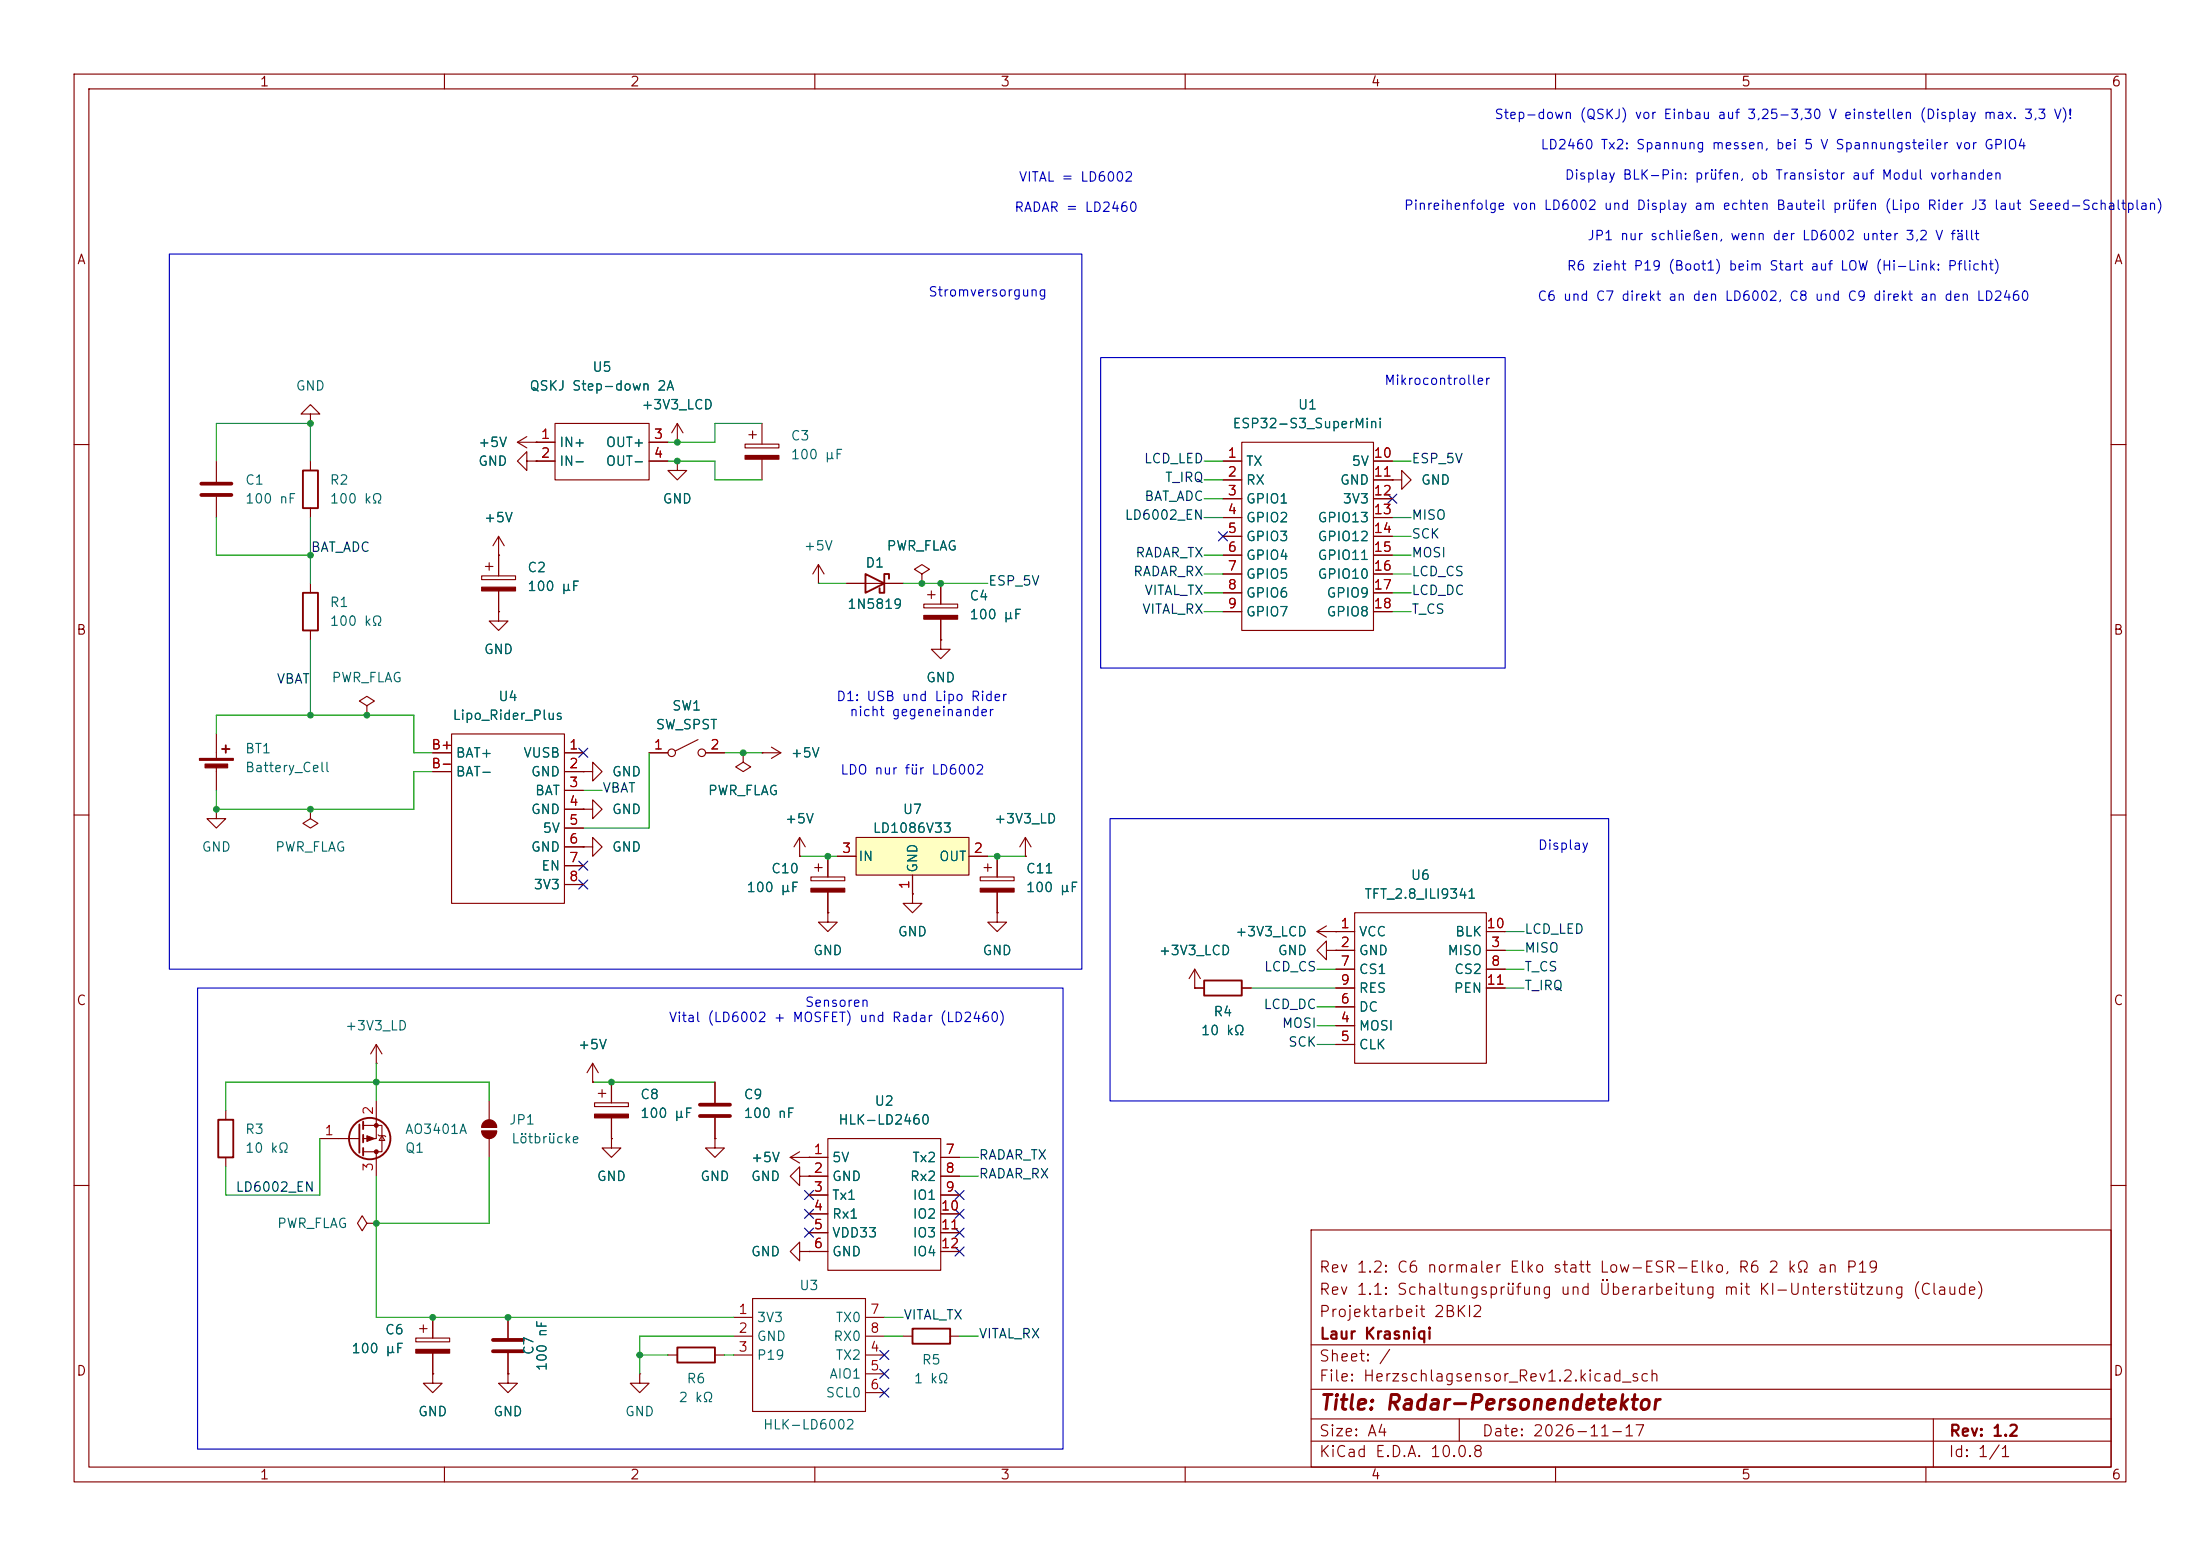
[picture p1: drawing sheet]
<svg xmlns="http://www.w3.org/2000/svg" width="297mm" height="210mm" viewBox="0 0 297 210" stroke-linecap="round" stroke-linejoin="round" font-family="sans-serif">
<g fill="none" stroke="#840000" stroke-width=".15">
<path d="M10 10h277v190h-277zM12 12h273v186h-273zM60 10v2M110 10v2M160 10v2M210 10v2M260 10v2M69.8 59.7l1.3 .8M69.8 59.7h5.1M71.1 58.9l-1.3 .8M72.4 59.7h.1M74.9 57.2h12.7v7.6h-12.7z"/>
<path d="M87.6 59.7h2.6M91.4 59.7h.1M91.4 57.2l-.7 1.2M91.4 57.2l.8 1.2M91.4 57.2v2.5M100.6 59.9h4.6v.6h-4.6zM101.1 58.7h1M101.6 58.2v1M102.9 57.2v2.7M167.6 59.7h17.8v25.4h-17.8zM10 60h2M29.2 62.2v2.8"/>
<path d="M29.2 67.1v2.8M41.9 62.2v1.3M41.9 68.6v1.3M41.9 78.7v1.3M65 77.7h4.6v.5h-4.6zM65.5 76.5h1M66 75.9v1.1M67.3 74.9h.1M67.3 72.4v5.3M67.3 79.8v2.8M67.3 72.4l-.8 1.3M67.3 72.4l.8 1.3"/>
<path d="M71.1 62.2v-1.2l-1.3 1.2 1.3 1.3v-1.3h1.3M72.4 62.2h.1M72.4 62.2h2.5M87.6 62.2h2.6M102.9 62v2.8M125.7 79.8v1M127 78.7v2.8M165.1 62.2h2.5M165.1 64.8h2.5M165.1 67.3h2.5M165.1 69.9h2.5M165.1 72.4h2.5"/>
<path d="M165.1 74.9h2.5M165.1 77.5h2.5M185.4 62.2h2.6M185.4 64.8h2.6M185.4 67.3h2.6M185.4 69.9h2.6M185.4 72.4h2.6M185.4 74.9h2.6M185.4 77.5h2.6M285 60h2M29.2 99.1v3.3M41.9 85.1v1.3"/>
<path d="M49.5 95.3l1-.7-1-.6-1 .6 1 .7v1.2M49.5 96.5h.1M61 99.1h15.2v22.8h-15.2zM67.3 82.6v1.2h1.3l-1.3 1.3-1.3-1.3h1.3M67.3 82.6h.1M94.2 99.8l-3 1.5M124.7 81.5h4.6v.5h-4.6zM125.2 80.3h1M127 86.4v1.2h1.3l-1.3 1.3-1.3-1.3h1.3M127 86.4h.1M127 83.6v2.8M165.1 80h2.5"/>
<path d="M165.1 82.6h2.5M185.4 80h2.6M185.4 82.6h2.6M10 110h2M29.2 109.2v1.3h1.3l-1.3 1.3-1.3-1.3h1.3M29.2 109.2h.1M29.2 103.4v3.3M41.9 109.2v1.3l1 .6-1 .7-1-.7 1-.6M41.9 109.2h.1M58.4 101.6h2.6M58.4 104.1h2.6M76.2 101.6h2.5"/>
<path d="M76.2 104.1h2.5M76.2 106.7h2.5M76.2 109.2h2.5M76.2 111.8h2.5M76.2 114.3h2.5M76.2 116.8h2.5M76.2 119.4h2.5M78.7 109.2h1.3v-1.2l1.3 1.2-1.3 1.3v-1.3M78.7 109.2h.1M87.6 101.6h2.6M95.2 101.6h2.6M132.3 118.4h4.6v.5h-4.6z"/>
<path d="M132.8 117.1h1.1M133.3 116.6v1M134.6 115.6v2.8M138.4 115.6h.1M138.4 113l-.7 1.3M138.4 113l.8 1.3M138.4 113v2.6M285 110h2M134.6 120.4v2.8M161.3 133.4h1.3M167.6 133.4h1.3M177.8 125.7l1.3 .8"/>
<path d="M177.8 125.7h5.1M179.1 128.3v-1.3l-1.3 1.3 1.3 1.2v-1.2h1.2M179.1 125l-1.3 .7M180.3 125.7h.1M180.3 128.3h.1M180.3 128.3h2.6M180.3 138.4h2.6M180.3 135.9h2.6M180.3 130.8h2.6M180.3 133.4h2.6M182.9 123.2h17.8v20.3h-17.8zM200.7 125.7h2.5"/>
<path d="M200.7 128.3h2.5M200.7 130.8h2.5M200.7 133.4h2.5M30.5 149.9v1.2M30.5 156.2v1.3M43.2 153.7h5.3M49 151.9h2.6v3.5h-2.6M50.8 143.5h.1M50.8 148.6v5.1h-1.8M50.8 141l-.8 1.2M50.8 141l.8 1.2M50.8 141v2.5"/>
<path d="M50.8 155.4v3.4M51.1 153.2l.1 .1h.7l.2 .1M51.6 153.3l.3 .6h-.7zM66 148.6v2.5M66 153.7v2.5M80 146.1h.1M80 143.5l-.8 1.3M80 143.5l.8 1.3M80 143.5v2.6M80.3 148.8h4.5v.6h-4.5zM80.8 147.6h1M81.3 147.1v1"/>
<path d="M82.5 153.7v1.2h1.3l-1.3 1.3-1.2-1.3h1.2M82.5 153.7h.1M82.5 146.1v2.7M82.5 150.9v2.8M96.5 153.7v1.2h1.3l-1.3 1.3-1.3-1.3h1.3M96.5 153.7h.1M96.5 146.1v2.7M96.5 150.9v2.8M106.7 156.2h5.1M106.7 156.2l1.2 .8M107.9 158.8v-1.3l-1.2 1.3 1.2 1.2v-1.2h1.3M107.9 155.4l-1.2 .8"/>
<path d="M109.2 156.2h.1M109.2 158.8h.1M109.2 158.8h2.6M111.8 153.7h15.2v17.8h-15.2zM127 156.2h2.5M127 158.8h2.5M180.3 141h2.6M10 160h2M49.5 165.1l-.6-1-.6 1 .6 1 .6-1h1.3M50.8 165.1h.1M56.6 179.3h1.1M57.1 178.8v1"/>
<path d="M58.4 177.8v2.8M68.6 177.8v2.8M99.1 177.8h2.5M101.6 175.3h15.2v15.2h-15.2zM107.9 168.9v-1.3l-1.2 1.3 1.2 1.3v-1.3h1.3M109.2 168.9h.1M109.2 161.3h2.6M109.2 163.8h2.6M109.2 166.4h2.6M109.2 168.9h2.6M116.8 177.8h2.6M127 161.3h2.5"/>
<path d="M127 163.8h2.5M127 166.4h2.5M127 168.9h2.5M177 166h108v32h-108zM285 160h2M56.1 180.6h4.6v.5h-4.6zM58.4 185.4v1.3h1.3l-1.3 1.3-1.3-1.3h1.3M58.4 185.4h.1M58.4 182.6v2.8M60 198v2M68.6 185.4v1.3h1.2l-1.2 1.3-1.3-1.3h1.3M68.6 185.4h.1"/>
<path d="M68.6 182.6v2.8M86.4 185.4v1.3h1.2l-1.2 1.3-1.3-1.3h1.3M86.4 185.4h.1M90.2 182.9h1.2M96.5 182.9h1.3M99.1 182.9h2.5M99.1 180.3h2.5M110 198v2M116.8 182.9h2.6M116.8 180.3h2.6M116.8 185.4h2.6M116.8 188h2.6"/>
<path d="M121.9 180.3h1.3M128.3 180.3h1.2M160 198v2M177 194.5h108M177 191.5h108M177 187.5h108M177 181.5h108M197 191.5v3M210 198v2M260 198v2M261 191.5v6.5"/>
<circle cx="90.7" cy="101.6" r=".51"/>
<circle cx="94.7" cy="101.6" r=".51"/>
</g>
<g fill="none" stroke="#840000" stroke-width=".25">
<path d="M40.9 63.5h2v5.1h-2zM40.9 80h2v5.1h-2zM30 101.1h1M30.5 100.6v1M162.6 132.3h5v2.1h-5zM29.5 151.1h2v5.1h-2zM48.5 151.8v3.8M49 151.4v1M49 153.2v1M49 154.9v1.1M123.2 179.3h5.1v2.1h-5.1zM91.4 181.9h5.1v2h-5.1z"/>
<circle cx="49.9" cy="153.7" r="2.79"/>
</g>
<g fill="#840000" stroke="#840000" stroke-width=".15">
<path d="M65 152.7h2.1z"/>
<path d="M65 152.7h2.1a1.02 1.02 0 0 1-1.1 1 1.02 1.02 0 0 1-1-1z"/>
<path d="M65 152.1h2.1z"/>
<path d="M65.3 151.4a1.02 1.02 0 0 1 1.1-.2 1.02 1.02 0 0 1 .7 .9h-2.1l.1-.3z"/>
<path d="M56.1 182.1h4.6v.5h-4.6z"/>
<path d="M49.5 153.3l1 .4-1 .4z"/>
<path d="M100.6 61.5h4.6v.5h-4.6z"/>
<path d="M80.3 150.4h4.5v.5h-4.5z"/>
<path d="M65 79.2h4.6v.6h-4.6z"/>
<path d="M26.9 102.4h4.6v.2h-4.6z"/>
<path d="M27.7 103.1h3v.5h-3z"/>
<path d="M124.7 83.1h4.6v.5h-4.6z"/>
<path d="M132.3 119.9h4.6v.5h-4.6z"/>
<circle cx="50.8" cy="155.4" r=".25"/>
<circle cx="50.8" cy="151.9" r=".25"/>
</g>
<path d="M27.2 65.3h4M27.2 66.8h4M94.5 149.1h4.1M94.5 150.6h4.1M66.5 180.8h4.1M66.5 182.4h4.1" fill="none" stroke="#840000" stroke-width=".51"/>
<path d="M115.6 113h15.2v5.1h-15.2z" fill="#ffffc2"/>
<g fill="none" stroke="#840000" stroke-width=".15">
<path d="M41.9 55.9h1.3l-1.3-1.3-1.3 1.3h1.3v1.3M41.9 57.2h.1M72.4 59.7h.1M72.4 59.7h2.5M87.6 59.7h2.6M91.4 59.7h.1M67.3 74.9h.1M67.3 74.9v2.8M67.3 79.8v2.8M72.4 62.2h.1M72.4 62.2h2.5M87.6 62.2h2.6"/>
<path d="M91.4 62.2v1.3h1.3l-1.3 1.3-1.2-1.3h1.2M91.4 62.2h.1M110.5 78.7h.1M110.5 76.2v2.5M110.5 76.2l-.8 1.3M110.5 76.2l.8 1.3M114.3 78.7h7.6M124.5 77.5l1-.7-1-.6-1.1 .6 1.1 .7v1.2M124.5 78.7h.1M127 78.7v2.8M165.1 62.2h2.5M165.1 64.8h2.5"/>
<path d="M165.1 67.3h2.5M165.1 69.9h2.5M165.1 72.4h2.5M165.1 74.9h2.5M165.1 77.5h2.5M185.4 62.2h2.6M185.4 64.8h2.6M185.4 67.3h2.6M185.4 69.9h2.6M185.4 72.4h2.6M185.4 74.9h2.6M185.4 77.5h2.6"/>
<path d="M188 64.8h1.2v-1.3l1.3 1.3-1.3 1.2v-1.2M188 64.8h.1M67.3 82.6h.1M127 86.4h.1M127 83.6v2.8M165.1 80h2.5M165.1 82.6h2.5M185.4 80h2.6M185.4 82.6h2.6M58.4 101.6h2.6M58.4 104.1h2.6M76.2 101.6h2.5"/>
<path d="M76.2 104.1h2.5M76.2 106.7h2.5M76.2 109.2h2.5M76.2 111.8h2.5M76.2 114.3h2.5M76.2 116.8h2.5M76.2 119.4h2.5M78.7 104.1h1.3v-1.2l1.3 1.2-1.3 1.3v-1.3M78.7 104.1h.1M78.7 114.3h1.3v-1.3l1.3 1.3-1.3 1.3v-1.3M78.7 114.3h.1M78.7 109.2h.1"/>
<path d="M87.6 101.6h2.6M95.2 101.6h2.6M100.3 101.6v1.3l1 .6-1 .6-1-.6 1-.6M100.3 101.6h.1M102.9 101.6h.1M102.9 101.6h2.5M104.1 100.8l1.3 .8M105.4 101.6l-1.3 .8M107.9 115.6h.1M107.9 113l-.7 1.3M107.9 113l.8 1.3M107.9 113v2.6"/>
<path d="M109.5 118.4h4.5v.5h-4.5zM110 117.1h1M110.5 116.6v1M111.8 115.6v2.8M113 115.6h2.6M115.6 113h15.2v5.1h-15.2zM123.2 118.1v2.6M130.8 115.6h2.5M134.6 115.6v2.8M138.4 115.6h.1M111.8 123.2v1.3h1.2l-1.2 1.2-1.3-1.2h1.3M111.8 123.2h.1"/>
<path d="M111.8 120.4v2.8M123.2 120.7v1.2h1.3l-1.3 1.3-1.3-1.3h1.3M123.2 120.7h.1M134.6 123.2v1.3h1.3l-1.3 1.2-1.3-1.2h1.3M134.6 123.2h.1M134.6 120.4v2.8M161.3 133.4h.1M161.3 130.8l-.8 1.3M161.3 130.8l.8 1.3M161.3 130.8v2.6M161.3 133.4h1.3M167.6 133.4h1.3"/>
<path d="M180.3 125.7h.1M180.3 128.3h.1M180.3 125.7h2.6M180.3 128.3h2.6M180.3 138.4h2.6M180.3 135.9h2.6M180.3 130.8h2.6M180.3 133.4h2.6M200.7 125.7h2.5M200.7 128.3h2.5M200.7 130.8h2.5M200.7 133.4h2.5"/>
<path d="M80 146.1h.1M82.5 153.7h.1M82.5 146.1v2.7M82.5 150.9v2.8M96.5 153.7h.1M96.5 146.1v2.7M96.5 150.9v2.8M109.2 156.2h.1M109.2 158.8h.1M109.2 156.2h2.6M109.2 158.8h2.6M127 156.2h2.5"/>
<path d="M127 158.8h2.5M180.3 141h2.6M58.4 177.8v2.8M68.6 177.8v2.8M109.2 168.9h.1M109.2 161.3h2.6M109.2 163.8h2.6M109.2 166.4h2.6M109.2 168.9h2.6M127 161.3h2.5M127 163.8h2.5M127 166.4h2.5"/>
<path d="M127 168.9h2.5M58.4 185.4h.1M58.4 182.6v2.8M68.6 185.4h.1M68.6 182.6v2.8"/>
</g>
<path d="M109.5 119.9h4.5v.5h-4.5z" fill="#840000" stroke="#840000" stroke-width=".15"/>
<path d="M116.8 77.5l2.6 1.2-2.6 1.3zM120 78.1v-.6h-.6v2.5h-.7v-.6" fill="none" stroke="#840000" stroke-width=".25"/>
<g fill="none" stroke="#009600" stroke-width=".15">
<path d="M102.9 57.2h-6.4v2.5h-6.3M29.2 62.2v-5h12.7v5M29.2 69.9v5h12.7M41.9 69.9v8.8M90.2 62.2h6.3v2.6h6.4M110.5 78.7h3.8M121.9 78.7h11.4M162.6 74.9h2.5M162.6 62.2h2.5M162.6 64.8h2.5M162.6 69.9h2.5M162.6 77.5h2.5"/>
<path d="M162.6 67.3h2.5M188 74.9h2.5M188 62.2h2.5M188 69.9h2.5M188 77.5h2.5M188 72.4h2.5M29.2 99.1v-2.6h26.7v5.1h2.5M41.9 86.4v10.1M162.6 82.6h2.5M162.6 80h2.5M188 82.6h2.5M188 80h2.5"/>
<path d="M58.4 104.1h-2.5v5.1h-26.7v-2.5M78.7 106.7h2.6M87.6 101.6v10.2h-8.9M97.8 101.6h5.1M107.9 115.6h5.1M133.3 115.6h5.1M168.9 133.4h11.4M177.8 135.9h2.5M177.8 130.8h2.5M177.8 138.4h2.5M203.2 130.8h2.5M203.2 133.4h2.5"/>
<path d="M203.2 125.7h2.5M203.2 128.3h2.5M43.2 153.7v7.6h-12.7v-3.8M50.8 158.8v19h48.3M50.8 143.5v5.1M66 148.6v-2.5h-35.5v3.8M66 156.2v8.9h-15.2M80 146.1h16.5M129.5 158.8h2.6M129.5 156.2h2.6M177.8 141h2.5M119.4 177.8h2.5"/>
<path d="M86.4 182.9h3.8M97.8 182.9h1.3M99.1 180.3h-12.7v5.1M119.4 180.3h2.5M129.5 180.3h2.6"/>
</g>
<g fill="none" stroke="#000084" stroke-width=".15">
<path d="M164.5 71.8l1.2 1.2M165.7 71.8l-1.2 1.2M187.4 66.7l1.2 1.2M188.6 66.7l-1.2 1.2M78.1 101l1.2 1.2M78.1 118.8l1.2 1.2M78.1 116.2l1.2 1.2M79.3 101l-1.2 1.2M79.3 118.8l-1.2 1.2M79.3 116.2l-1.2 1.2M108.6 163.2l1.2 1.2M108.6 160.7l1.2 1.2"/>
<path d="M108.6 165.8l1.2 1.2M109.8 163.2l-1.2 1.2M109.8 160.7l-1.2 1.2M109.8 165.8l-1.2 1.2M128.9 165.8l1.2 1.2M128.9 168.3l1.2 1.2M128.9 163.2l1.2 1.2M128.9 160.7l1.2 1.2M130.1 165.8l-1.2 1.2M130.1 168.3l-1.2 1.2M130.1 163.2l-1.2 1.2M130.1 160.7l-1.2 1.2"/>
<path d="M118.8 184.8l1.2 1.2M118.8 182.3l1.2 1.2M118.8 187.4l1.2 1.2M120 184.8l-1.2 1.2M120 182.3l-1.2 1.2M120 187.4l-1.2 1.2"/>
</g>
<path d="M22.9 34.3h123.1v96.5h-123.1zM148.6 48.3h54.6v41.9h-54.6zM149.9 110.5h67.3v38.1h-67.3zM26.7 133.4h116.8v62.2h-116.8z" fill="none" stroke="#0000c2" stroke-width=".15"/>
<g fill="#009600">
<circle cx="91.4" cy="59.7" r=".46"/>
<circle cx="100.3" cy="101.6" r=".46"/>
<circle cx="91.4" cy="62.2" r=".46"/>
<circle cx="41.9" cy="57.2" r=".46"/>
<circle cx="29.2" cy="109.2" r=".46"/>
<circle cx="49.5" cy="96.5" r=".46"/>
<circle cx="41.9" cy="109.2" r=".46"/>
<circle cx="41.9" cy="74.9" r=".46"/>
<circle cx="41.9" cy="96.5" r=".46"/>
<circle cx="50.8" cy="146.1" r=".46"/>
<circle cx="58.4" cy="177.8" r=".46"/>
<circle cx="50.8" cy="165.1" r=".46"/>
<circle cx="68.6" cy="177.8" r=".46"/>
<circle cx="82.5" cy="146.1" r=".46"/>
<circle cx="111.8" cy="115.6" r=".46"/>
<circle cx="134.6" cy="115.6" r=".46"/>
<circle cx="86.4" cy="182.9" r=".46"/>
<circle cx="124.5" cy="78.7" r=".46"/>
<circle cx="127" cy="78.7" r=".46"/>
</g>
<text font-size="2" fill="#840000" x="178" y="190.8">Title: Radar-Personendetektor</text>
<g font-size="1.5" fill="#840000">
<text x="178" y="172.1">Rev 1.2: C6 normaler Elko statt Low-ESR-Elko, R6 2 kΩ an P19</text>
<text x="178" y="178.1">Projektarbeit 2BKI2</text>
<text x="178" y="175.1">Rev 1.1: Schaltungsprüfung und Überarbeitung mit KI-Unterstützung (Claude)</text>
<text x="178" y="184.1">Sheet: /</text>
<text x="178" y="181.1">Laur Krasniqi</text>
<text x="178" y="186.8">File: Herzschlagsensor_Rev1.2.kicad_sch</text>
<text x="178" y="197">KiCad E.D.A. 10.0.8</text>
<text x="178" y="194.2">Size: A4</text>
<text x="200" y="194.2">Date: 2026-11-17</text>
<text x="263" y="197">Id: 1/1</text>
<text x="263" y="194.2">Rev: 1.2</text>
</g>
<g font-size="1.3" fill="#840000">
<text x="35" y="12">1</text>
<text x="85" y="12">2</text>
<text x="135" y="12">3</text>
<text x="185" y="12">4</text>
<text x="235" y="12">5</text>
<text x="285" y="12">6</text>
<text x="10.3" y="36">A</text>
<text x="285.3" y="36">A</text>
<text x="10.2" y="86">B</text>
<text x="285.2" y="86">B</text>
<text x="10.2" y="136">C</text>
<text x="285.2" y="136">C</text>
<text x="10.2" y="186">D</text>
<text x="285.2" y="186">D</text>
<text x="35" y="200">1</text>
<text x="85" y="200">2</text>
<text x="135" y="200">3</text>
<text x="185" y="200">4</text>
<text x="235" y="200">5</text>
<text x="285" y="200">6</text>
</g>
<g font-size="1.3" fill="#0000c2">
<text x="201.7" y="16.4">Step-down (QSKJ) vor Einbau auf 3,25-3,30 V einstellen (Display max. 3,3 V)!</text>
<text x="207.9" y="20.5">LD2460 Tx2: Spannung messen, bei 5 V Spannungsteiler vor GPIO4</text>
<text x="136.8" y="28.9">RADAR = LD2460</text>
<text x="137.5" y="24.8">VITAL = LD6002</text>
<text x="189.4" y="28.7">Pinreihenfolge von LD6002 und Display am echten Bauteil prüfen (Lipo Rider J3 laut Seeed-Schaltplan)</text>
<text x="211.2" y="24.6">Display BLK-Pin: prüfen, ob Transistor auf Modul vorhanden</text>
<text x="214.2" y="32.7">JP1 nur schließen, wenn der LD6002 unter 3,2 V fällt</text>
<text x="125.2" y="40.3">Stromversorgung</text>
<text x="207.5" y="40.9">C6 und C7 direkt an den LD6002, C8 und C9 direkt an den LD2460</text>
<text x="211.4" y="36.8">R6 zieht P19 (Boot1) beim Start auf LOW (Hi-Link: Pflicht)</text>
<text x="186.8" y="52.3">Mikrocontroller</text>
<text x="112.8" y="94.9">D1: USB und Lipo Rider</text>
<text x="114.6" y="97">nicht gegeneinander</text>
<text x="113.4" y="104.9">LDO nur für LD6002</text>
<text x="207.5" y="115">Display</text>
<text x="108.6" y="136.2">Sensoren</text>
<text x="90.2" y="138.3">Vital (LD6002 + MOSFET) und Radar (LD2460)</text>
</g>
<g font-size="1.3" fill="#006464">
<text x="39.8" y="53">GND</text>
<text x="71.4" y="53">QSKJ Step-down 2A</text>
<text x="79.9" y="50.5">U5</text>
<text x="86.5" y="55.6">+3V3_LCD</text>
<text x="106.7" y="59.8">C3</text>
<text x="166.3" y="58.1">ESP32-S3_SuperMini</text>
<text x="175.1" y="55.6">U1</text>
<text x="33" y="65.7">C1</text>
<text x="44.4" y="65.7">R2</text>
<text x="64.5" y="60.7">+5V</text>
<text x="64.5" y="63.2">GND</text>
<text x="75.4" y="60.7">IN+</text>
<text x="75.4" y="63.2">IN-</text>
<text x="81.7" y="60.7">OUT+</text>
<text x="81.7" y="63.2">OUT-</text>
<text x="106.7" y="62.3">100 µF</text>
<text x="168.1" y="63.2">TX</text>
<text x="168.1" y="65.7">RX</text>
<text x="180.8" y="65.7">GND</text>
<text x="182.4" y="63.2">5V</text>
<text x="191.8" y="65.7">GND</text>
<text x="33" y="68.3">100 nF</text>
<text x="44.4" y="68.3">100 kΩ</text>
<text x="65.2" y="70.8">+5V</text>
<text x="89.4" y="68.3">GND</text>
<text x="168.1" y="68.3">GPIO1</text>
<text x="168.1" y="70.8">GPIO2</text>
<text x="177.8" y="70.8">GPIO13</text>
<text x="181.2" y="68.3">3V3</text>
<text x="71.1" y="77.5">C2</text>
<text x="108.4" y="74.6">+5V</text>
<text x="116.7" y="76.9">D1</text>
<text x="119.6" y="74.6">PWR_FLAG</text>
<text x="168.1" y="73.4">GPIO3</text>
<text x="168.1" y="75.9">GPIO4</text>
<text x="177.8" y="73.4">GPIO12</text>
<text x="177.8" y="75.9">GPIO11</text>
<text x="44.4" y="82.2">R1</text>
<text x="71.1" y="80.1">100 µF</text>
<text x="114.3" y="82.5">1N5819</text>
<text x="130.8" y="81.4">C4</text>
<text x="130.8" y="83.9">100 µF</text>
<text x="168.1" y="78.4">GPIO5</text>
<text x="168.1" y="81">GPIO6</text>
<text x="168.1" y="83.5">GPIO7</text>
<text x="177.8" y="78.4">GPIO10</text>
<text x="179" y="81">GPIO9</text>
<text x="179" y="83.5">GPIO8</text>
<text x="44.4" y="84.8">100 kΩ</text>
<text x="65.2" y="88.6">GND</text>
<text x="44.7" y="92.4">PWR_FLAG</text>
<text x="67.2" y="94.9">U4</text>
<text x="124.9" y="92.4">GND</text>
<text x="33" y="102">BT1</text>
<text x="61" y="97.5">Lipo_Rider_Plus</text>
<text x="88.4" y="98.8">SW_SPST</text>
<text x="90.6" y="96.2">SW1</text>
<text x="33" y="104.5">Battery_Cell</text>
<text x="61.4" y="102.6">BAT+</text>
<text x="61.4" y="105.1">BAT-</text>
<text x="70.6" y="102.6">VUSB</text>
<text x="71.6" y="105.1">GND</text>
<text x="72.1" y="107.6">BAT</text>
<text x="82.5" y="105.1">GND</text>
<text x="95.5" y="107.6">PWR_FLAG</text>
<text x="106.7" y="102.6">+5V</text>
<text x="71.6" y="110.2">GND</text>
<text x="73.2" y="112.7">5V</text>
<text x="82.5" y="110.2">GND</text>
<text x="105.9" y="111.5">+5V</text>
<text x="117.7" y="112.7">LD1086V33</text>
<text x="121.8" y="110.2">U7</text>
<text x="134.1" y="111.5">+3V3_LD</text>
<text x="27.1" y="115.3">GND</text>
<text x="37.1" y="115.3">PWR_FLAG</text>
<text x="71.6" y="115.3">GND</text>
<text x="73" y="117.8">EN</text>
<text x="82.5" y="115.3">GND</text>
<text x="104" y="118.2">C10</text>
<text x="115.8" y="116.5">IN</text>
<text x="124.2" y="117.9" transform="rotate(-90 124.2 117.9)">GND</text>
<text x="126.7" y="116.5">OUT</text>
<text x="138.4" y="118.2">C11</text>
<text x="190.4" y="119.1">U6</text>
<text x="72" y="120.3">3V3</text>
<text x="100.7" y="120.7">100 µF</text>
<text x="138.4" y="120.7">100 µF</text>
<text x="184.1" y="121.6">TFT_2.8_ILI9341</text>
<text x="109.7" y="129.2">GND</text>
<text x="121.1" y="126.7">GND</text>
<text x="132.6" y="129.2">GND</text>
<text x="156.4" y="129.2">+3V3_LCD</text>
<text x="166.7" y="126.7">+3V3_LCD</text>
<text x="172.4" y="129.2">GND</text>
<text x="183.4" y="126.7">VCC</text>
<text x="183.4" y="129.2">GND</text>
<text x="183.4" y="131.8">CS1</text>
<text x="195.3" y="129.2">MISO</text>
<text x="196.2" y="131.8">CS2</text>
<text x="196.4" y="126.7">BLK</text>
<text x="163.7" y="137.5">R4</text>
<text x="183.4" y="136.9">DC</text>
<text x="183.4" y="134.3">RES</text>
<text x="196.2" y="134.3">PEN</text>
<text x="46.5" y="139.4">+3V3_LD</text>
<text x="77.9" y="141.9">+5V</text>
<text x="162" y="140">10 kΩ</text>
<text x="183.4" y="139.4">MOSI</text>
<text x="183.4" y="141.9">CLK</text>
<text x="86.3" y="148.7">C8</text>
<text x="100.3" y="148.7">C9</text>
<text x="118" y="149.6">U2</text>
<text x="33" y="153.4">R3</text>
<text x="33" y="155.9">10 kΩ</text>
<text x="54.6" y="155.9">Q1</text>
<text x="54.6" y="153.4">AO3401A</text>
<text x="68.6" y="152.1">JP1</text>
<text x="68.9" y="154.6">Lötbrücke</text>
<text x="86.3" y="151.2">100 µF</text>
<text x="100.3" y="151.2">100 nF</text>
<text x="113.1" y="152.1">HLK-LD2460</text>
<text x="80.5" y="159.7">GND</text>
<text x="94.5" y="159.7">GND</text>
<text x="101.3" y="157.2">+5V</text>
<text x="101.3" y="159.7">GND</text>
<text x="112.2" y="157.2">5V</text>
<text x="112.2" y="159.7">GND</text>
<text x="122.8" y="159.7">Rx2</text>
<text x="123.1" y="157.2">Tx2</text>
<text x="37.3" y="166.1">PWR_FLAG</text>
<text x="112.2" y="162.3">Tx1</text>
<text x="112.2" y="164.8">Rx1</text>
<text x="112.2" y="167.3">VDD33</text>
<text x="123.1" y="162.3">IO1</text>
<text x="123.1" y="164.8">IO2</text>
<text x="123.1" y="167.3">IO3</text>
<text x="101.3" y="169.9">GND</text>
<text x="112.2" y="169.9">GND</text>
<text x="123.1" y="169.9">IO4</text>
<text x="102.1" y="178.8">3V3</text>
<text x="107.8" y="174.4">U3</text>
<text x="112.7" y="178.8">TX0</text>
<text x="47.4" y="183">100 µF</text>
<text x="51.9" y="180.4">C6</text>
<text x="72.3" y="183" transform="rotate(-90 72.3 183)">C7</text>
<text x="74.1" y="185.2" transform="rotate(-90 74.1 185.2)">100 nF</text>
<text x="102.1" y="181.3">GND</text>
<text x="102.1" y="183.8">P19</text>
<text x="112.4" y="181.3">RX0</text>
<text x="112.7" y="183.8">TX2</text>
<text x="124.4" y="184.5">R5</text>
<text x="56.4" y="191.5">GND</text>
<text x="66.5" y="191.5">GND</text>
<text x="84.3" y="191.5">GND</text>
<text x="91.5" y="189.6">2 kΩ</text>
<text x="92.6" y="187">R6</text>
<text x="111.4" y="188.9">SCL0</text>
<text x="111.9" y="186.4">AIO1</text>
<text x="123.3" y="187">1 kΩ</text>
<text x="102.9" y="193.2">HLK-LD6002</text>
</g>
<g font-size="1.3" fill="#a90000">
<text x="72.9" y="59.6">1</text>
<text x="88.2" y="59.6">3</text>
<text x="72.9" y="62.1">2</text>
<text x="88.2" y="62.1">4</text>
<text x="165.6" y="62.1">1</text>
<text x="165.6" y="64.6">2</text>
<text x="185.4" y="62.1">10</text>
<text x="185.4" y="64.6">11</text>
<text x="165.6" y="67.2">3</text>
<text x="165.6" y="69.7">4</text>
<text x="185.4" y="67.2">12</text>
<text x="185.4" y="69.7">13</text>
<text x="165.6" y="72.3">5</text>
<text x="165.6" y="74.8">6</text>
<text x="165.6" y="77.3">7</text>
<text x="185.4" y="72.3">14</text>
<text x="185.4" y="74.8">15</text>
<text x="185.4" y="77.3">16</text>
<text x="165.6" y="79.9">8</text>
<text x="165.6" y="82.4">9</text>
<text x="185.4" y="79.9">17</text>
<text x="185.4" y="82.4">18</text>
<text x="58.1" y="101.5">B+</text>
<text x="76.7" y="101.5">1</text>
<text x="88.2" y="101.5">1</text>
<text x="95.8" y="101.5">2</text>
<text x="58.1" y="104">B-</text>
<text x="76.7" y="104">2</text>
<text x="76.7" y="106.5">3</text>
<text x="76.7" y="109.1">4</text>
<text x="76.7" y="111.6">5</text>
<text x="76.7" y="114.2">6</text>
<text x="76.7" y="116.7">7</text>
<text x="76.7" y="119.2">8</text>
<text x="113.6" y="115.4">3</text>
<text x="131.3" y="115.4">2</text>
<text x="123.1" y="120.1" transform="rotate(-90 123.1 120.1)">1</text>
<text x="180.9" y="125.6">1</text>
<text x="200.6" y="125.6">10</text>
<text x="180.9" y="128.1">2</text>
<text x="180.9" y="130.7">7</text>
<text x="201.2" y="128.1">3</text>
<text x="201.2" y="130.7">8</text>
<text x="180.9" y="135.8">6</text>
<text x="180.9" y="133.2">9</text>
<text x="200.6" y="133.2">11</text>
<text x="180.9" y="138.3">4</text>
<text x="180.9" y="140.8">5</text>
<text x="43.7" y="153.5">1</text>
<text x="50.7" y="150.6" transform="rotate(-90 50.7 150.6)">2</text>
<text x="50.7" y="158.2" transform="rotate(-90 50.7 158.2)">3</text>
<text x="109.8" y="156.1">1</text>
<text x="109.8" y="158.6">2</text>
<text x="109.8" y="161.2">3</text>
<text x="127.5" y="156.1">7</text>
<text x="127.5" y="158.6">8</text>
<text x="127.5" y="161.2">9</text>
<text x="109.8" y="163.7">4</text>
<text x="109.8" y="166.2">5</text>
<text x="126.9" y="163.7">10</text>
<text x="126.9" y="166.2">11</text>
<text x="109.8" y="168.8">6</text>
<text x="126.9" y="168.8">12</text>
<text x="99.6" y="177.7">1</text>
<text x="117.4" y="177.7">7</text>
<text x="99.6" y="180.2">2</text>
<text x="99.6" y="182.7">3</text>
<text x="117.4" y="182.7">4</text>
<text x="117.4" y="185.3">5</text>
<text x="117.4" y="180.2">8</text>
<text x="117.4" y="187.8">6</text>
</g>
<g font-size="1.3" fill="#0f0f0f">
<text x="154.3" y="62.8">LCD_LED</text>
<text x="157.2" y="65.4">T_IRQ</text>
<text x="190.5" y="62.8">ESP_5V</text>
<text x="151.7" y="70.5">LD6002_EN</text>
<text x="154.4" y="67.9">BAT_ADC</text>
<text x="190.5" y="70.5">MISO</text>
<text x="41.9" y="74.8">BAT_ADC</text>
<text x="153.2" y="75.5">RADAR_TX</text>
<text x="190.5" y="73">SCK</text>
<text x="190.5" y="75.5">MOSI</text>
<text x="133.3" y="79.4">ESP_5V</text>
<text x="152.9" y="78.1">RADAR_RX</text>
<text x="154.1" y="83.2">VITAL_RX</text>
<text x="154.4" y="80.6">VITAL_TX</text>
<text x="190.5" y="80.6">LCD_DC</text>
<text x="190.5" y="83.2">T_CS</text>
<text x="190.5" y="78.1">LCD_CS</text>
<text x="37.3" y="92.6">VBAT</text>
<text x="81.3" y="107.3">VBAT</text>
<text x="170.6" y="131.4">LCD_CS</text>
<text x="205.7" y="128.9">MISO</text>
<text x="205.7" y="126.3">LCD_LED</text>
<text x="205.7" y="131.4">T_CS</text>
<text x="170.5" y="136.5">LCD_DC</text>
<text x="205.7" y="134">T_IRQ</text>
<text x="173" y="139">MOSI</text>
<text x="173.8" y="141.6">SCK</text>
<text x="31.7" y="161.2">LD6002_EN</text>
<text x="132.1" y="159.4">RADAR_RX</text>
<text x="132.1" y="156.8">RADAR_TX</text>
<text x="121.9" y="178.4">VITAL_TX</text>
<text x="132.1" y="181">VITAL_RX</text>
</g>
</svg>
